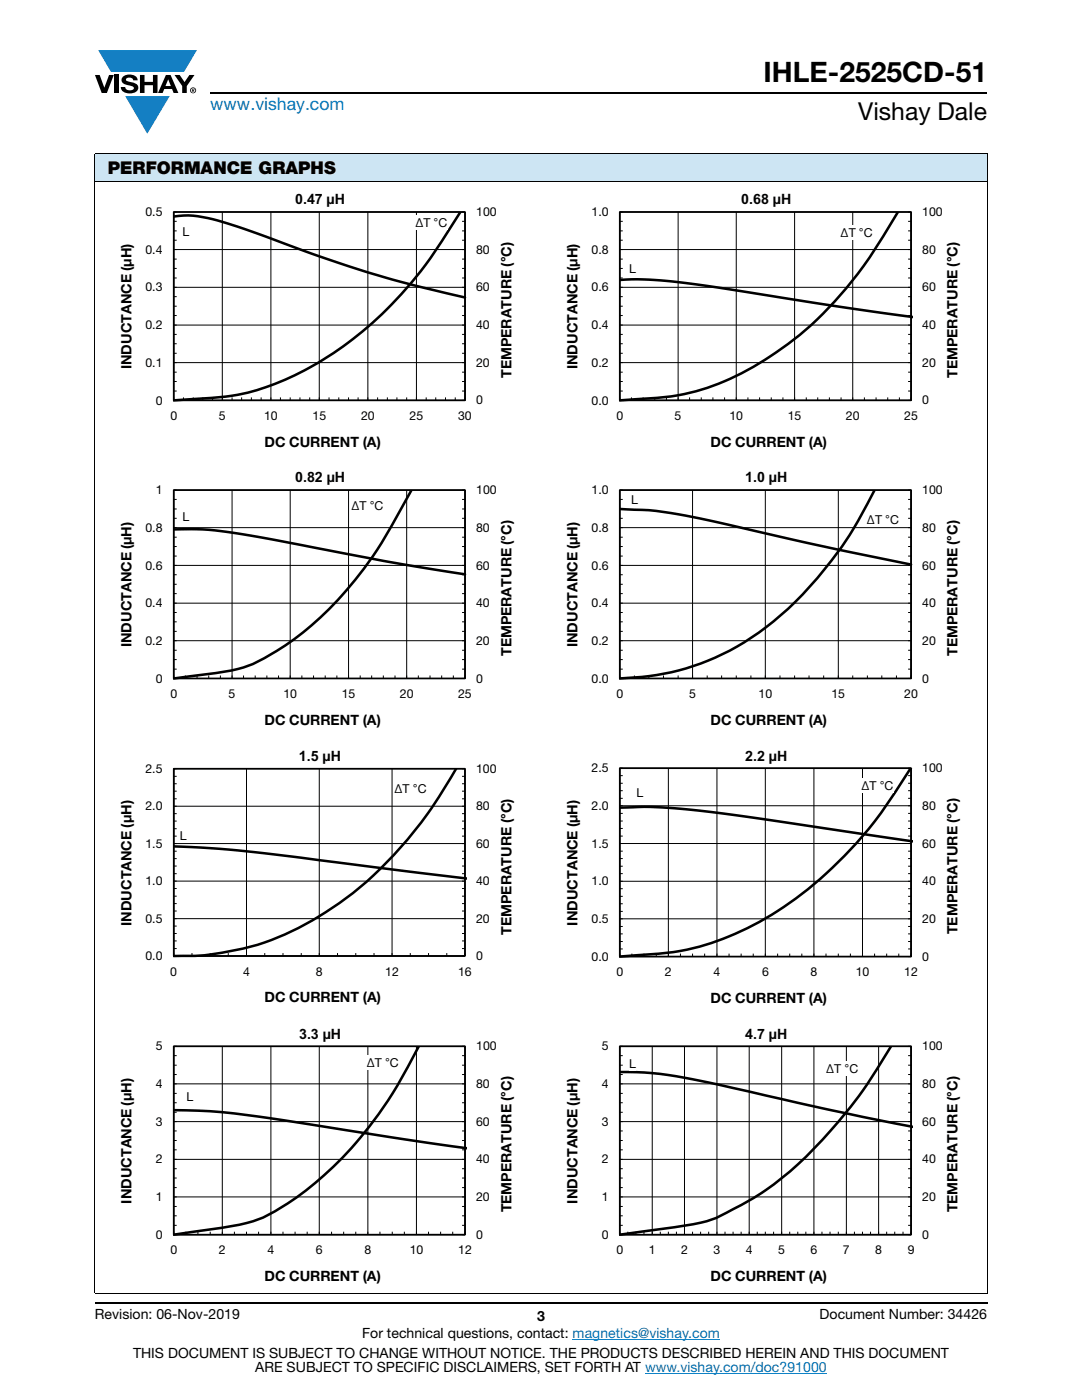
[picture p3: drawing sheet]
<svg xmlns="http://www.w3.org/2000/svg" width="216mm" height="279mm" viewBox="0 0 216 279" stroke-linecap="round" stroke-linejoin="round" font-family="sans-serif">
<g fill="#147fc3">
<path d="M19.6 10h19.7l-2.6 4.3h-1.1h-13.5z"/>
<path d="M25 19.2h8.9l-4.5 7.5z"/>
</g>
<g fill="#000">
<path d="M18.9 15h1l.9 2.5 1-2.5h.9l-1.4 3.6h-1zM22.9 15h.9v3.6h-.9zM24.6 15.3a2.1 2.1 0 0 1 2.8 .3l.1 .4h-.9a.79 .79 0 0 0-.7-.5 .79 .79 0 0 0-.8 .4l.3 .3 1 .2a1.08 1.08 0 0 1 1.2 1 1.08 1.08 0 0 1-1.1 1.2 1.73 1.73 0 0 1-2.4-1.2h.9a.96 .96 0 0 0 .8 .6 .96 .96 0 0 0 .9-.4 1.31 1.31 0 0 0-1.2-.6 1.03 1.03 0 0 1-1.1-.6 1.03 1.03 0 0 1 .2-1.1zM27.9 15h.9v1.3h1.7v-1.3h.9v3.6h-.9v-1.6h-1.7v1.6h-.9zM34.8 15h1.1l.9 1.4 1-1.4h1l-1.5 2.2v1.4h-.9v-1.4z"/>
<path d="M33.6 15.9l.5 1.3h-1.1zM33.1 15l-1.6 3.6h1l.3-.8h1.5l.3 .8h1l-1.6-3.6z"/>
<path d="M38.4 17.8h.2v.2h-.2zM38.3 17.7v.7h.1v-.3l.4 .3-.2-.3 .2-.2-.1-.2z"/>
<path d="M38.1 18a.46 .46 0 0 1 .9 0 .46 .46 0 0 1-.9 0zM37.9 18a.6 .6 0 0 0 1.2 0 .6 .6 0 0 0-1.2 0z"/>
</g>
<path d="M42 18.6h155M18.9 260h178.1" fill="none" stroke="#000" stroke-width=".36"/>
<path d="M114.3 267.3h29.3M128.7 274h36.3" fill="none" stroke="#067ec4" stroke-width=".2"/>
<path d="M18.9 30.7h178.1v5.5h-178.1z" fill="#cde5f3"/>
<path d="M18.9 30.7h178.1M18.9 36.2h178.1M18.9 30.8v227.3M197 30.8v227.3M18.9 258.2h178.1" fill="none" stroke="#000" stroke-width=".2"/>
<path d="M23.9 38.4h79.2v51.3h-79.2z" fill="#fff"/>
<g fill="none" stroke="#000" stroke-width=".2">
<path d="M34.7 42.3h58.1v37.6h-58.1zM34.7 59.2h.6M34.7 55.5h.6M34.7 53.6h.6M34.7 51.7h.6M34.7 47.9h.6M34.7 46.1h.6M34.7 44.2h.6M44.4 42.3v37.6M54.1 42.3v37.6M63.7 42.3v37.6M73.4 42.3v37.6"/>
<path d="M83.1 42.3v37.6M92.2 59.2h.6M92.2 55.5h.6M92.2 53.6h.6M92.2 51.7h.6M92.2 47.9h.6M92.2 46.1h.6M92.2 44.2h.6M92.8 57.3h-58.1M92.8 49.8h-58.1M34.7 64.9h58.1M34.7 78h.6"/>
<path d="M34.7 76.1h.6M34.7 74.3h.6M34.7 70.5h.6M34.7 68.6h.6M34.7 66.7h.6M34.7 63h.6M34.7 61.1h.6M36.6 79.3v.6M38.6 79.3v.6M40.5 79.3v.6M42.4 79.3v.6M46.3 79.3v.6"/>
<path d="M48.2 79.3v.6M50.2 79.3v.6M52.1 79.3v.6M56 79.3v.6M57.9 79.3v.6M59.9 79.3v.6M61.8 79.3v.6M65.7 79.3v.6M67.6 79.3v.6M69.5 79.3v.6M71.5 79.3v.6M75.3 79.3v.6"/>
<path d="M77.3 79.3v.6M79.2 79.3v.6M81.1 79.3v.6M85 79.3v.6M86.9 79.3v.6M88.9 79.3v.6M90.8 79.3v.6M92.2 78h.6M92.2 76.1h.6M92.2 74.3h.6M92.2 70.5h.6M92.2 68.6h.6"/>
<path d="M92.2 66.7h.6M92.2 63h.6M92.2 61.1h.6M92.8 72.4h-58.1"/>
</g>
<path d="M34.7 42.3h58.1v37.6h-58.1z" fill="none" stroke="#000" stroke-width=".34"/>
<path d="M34.7 43.2a23.9 23.9 0 0 1 11.2 1.6l5.8 1.9 11.3 4.2 10 3.3 9.7 2.8 10.1 2.4M91.9 42.3a99.2 99.2 0 0 1-12.6 17.3 64.9 64.9 0 0 1-29.4 18.6 74.2 74.2 0 0 1-14.2 1.6l-1 .1" fill="none" stroke="#000" stroke-width=".51"/>
<g fill="#fff">
<path d="M36.4 44.8h1.4v2.9h-1.4z"/>
<path d="M82.9 43h6.5v2.9h-6.5z"/>
<path d="M112.9 38.4h79.2v51.3h-79.2z"/>
</g>
<g fill="none" stroke="#000" stroke-width=".2">
<path d="M123.7 42.3h58.1v37.6h-58.1zM123.7 59.2h.6M123.7 55.5h.6M123.7 53.6h.6M123.7 51.7h.6M123.7 47.9h.6M123.7 46.1h.6M123.7 44.2h.6M135.3 42.3v37.6M146.9 42.3v37.6M158.6 42.3v37.6M170.2 42.3v37.6"/>
<path d="M181.2 59.2h.6M181.2 55.5h.6M181.2 53.6h.6M181.2 51.7h.6M181.2 47.9h.6M181.2 46.1h.6M181.2 44.2h.6M181.8 57.3h-58.1M181.8 49.8h-58.1M123.7 64.9h58.1M123.7 78h.6M123.7 76.1h.6"/>
<path d="M123.7 74.3h.6M123.7 70.5h.6M123.7 68.6h.6M123.7 66.7h.6M123.7 63h.6M123.7 61.1h.6M126 79.3v.6M128.3 79.3v.6M130.7 79.3v.6M133 79.3v.6M135.3 79.3v.6M137.6 79.3v.6"/>
<path d="M139.9 79.3v.6M142.3 79.3v.6M144.6 79.3v.6M149.2 79.3v.6M151.6 79.3v.6M153.9 79.3v.6M156.2 79.3v.6M160.9 79.3v.6M163.2 79.3v.6M165.5 79.3v.6M167.8 79.3v.6M172.5 79.3v.6"/>
<path d="M174.8 79.3v.6M177.1 79.3v.6M179.5 79.3v.6M181.2 78h.6M181.2 76.1h.6M181.2 74.3h.6M181.2 70.5h.6M181.2 68.6h.6M181.2 66.7h.6M181.2 63h.6M181.2 61.1h.6M181.8 72.4h-58.1"/>
</g>
<path d="M123.7 42.3h58.1v37.6h-58.1z" fill="none" stroke="#000" stroke-width=".34"/>
<path d="M123.7 55.9l5.5-.1 7.9 .7 30.7 4.8 14.4 2M179.2 42.3a95.4 95.4 0 0 1-13.1 18.3 63.3 63.3 0 0 1-26.1 17.2 53.4 53.4 0 0 1-14.2 1.9l-2.1 .2" fill="none" stroke="#000" stroke-width=".51"/>
<g fill="#fff">
<path d="M125.6 52.1h1.3v2.9h-1.3z"/>
<path d="M167.7 44.9h6.6v2.9h-6.6z"/>
<path d="M23.9 93.9h79.2v51.3h-79.2z"/>
</g>
<g fill="none" stroke="#000" stroke-width=".2">
<path d="M34.7 97.8h58.1v37.6h-58.1zM34.7 99.7h.6M46.3 97.8v37.6M57.9 97.8v37.6M69.5 97.8v37.6M81.1 97.8v37.6M92.2 99.7h.6M34.7 118.5h.6M34.7 116.6h.6M34.7 114.7h.6M34.7 111h.6M34.7 109.1h.6"/>
<path d="M34.7 107.2h.6M34.7 103.4h.6M34.7 101.6h.6M92.2 118.5h.6M92.2 116.6h.6M92.2 114.7h.6M92.2 111h.6M92.2 109.1h.6M92.2 107.2h.6M92.2 103.4h.6M92.2 101.6h.6M92.8 112.8h-58.1"/>
<path d="M92.8 105.3h-58.1M34.7 133.5h.6M34.7 131.6h.6M34.7 129.8h.6M34.7 126h.6M34.7 124.1h.6M34.7 122.2h.6M37 134.8v.6M39.3 134.8v.6M41.6 134.8v.6M44 134.8v.6M48.6 134.8v.6"/>
<path d="M50.9 134.8v.6M53.2 134.8v.6M55.6 134.8v.6M60.2 134.8v.6M62.6 134.8v.6M64.9 134.8v.6M67.2 134.8v.6M71.9 134.8v.6M74.2 134.8v.6M76.5 134.8v.6M78.8 134.8v.6M83.5 134.8v.6"/>
<path d="M85.8 134.8v.6M88.1 134.8v.6M90.5 134.8v.6M92.2 133.5h.6M92.2 131.6h.6M92.2 129.8h.6M92.2 126h.6M92.2 124.1h.6M92.2 122.2h.6M92.8 127.9h-58.1M92.8 120.4h-58.1"/>
</g>
<path d="M34.7 97.8h58.1v37.6h-58.1z" fill="none" stroke="#000" stroke-width=".34"/>
<path d="M82.1 97.8a111.9 111.9 0 0 1-11.3 18 58.7 58.7 0 0 1-20.6 16.8 55.3 55.3 0 0 1-13.1 2.5l-2.4 .3M34.7 105.7l1.8-.1a87 87 0 0 1 18.2 2.1l22.3 4.3 15.8 2.6" fill="none" stroke="#000" stroke-width=".51"/>
<g fill="#fff">
<path d="M36.4 101.7h1.4v2.9h-1.4z"/>
<path d="M70.1 99.4h6.6v2.9h-6.6z"/>
<path d="M112.9 93.9h79.2v51.3h-79.2z"/>
</g>
<g fill="none" stroke="#000" stroke-width=".2">
<path d="M123.7 97.8h58.1v37.6h-58.1zM123.7 99.7h.6M138.2 97.8v37.6M152.7 97.8v37.6M167.3 97.8v37.6M181.2 99.7h.6M123.7 118.5h.6M123.7 116.6h.6M123.7 114.7h.6M123.7 111h.6M123.7 109.1h.6M123.7 107.2h.6"/>
<path d="M123.7 103.4h.6M123.7 101.6h.6M181.2 118.5h.6M181.2 116.6h.6M181.2 114.7h.6M181.2 111h.6M181.2 109.1h.6M181.2 107.2h.6M181.2 103.4h.6M181.2 101.6h.6M181.8 112.8h-58.1M181.8 105.3h-58.1"/>
<path d="M123.7 133.5h.6M123.7 131.6h.6M123.7 129.8h.6M123.7 126h.6M123.7 124.1h.6M123.7 122.2h.6M126.6 134.8v.6M129.5 134.8v.6M132.4 134.8v.6M135.3 134.8v.6M141.1 134.8v.6M144 134.8v.6"/>
<path d="M146.9 134.8v.6M149.8 134.8v.6M155.6 134.8v.6M158.6 134.8v.6M161.4 134.8v.6M164.4 134.8v.6M170.2 134.8v.6M173.1 134.8v.6M176 134.8v.6M178.9 134.8v.6M181.2 133.5h.6M181.2 131.6h.6"/>
<path d="M181.2 129.8h.6M181.2 126h.6M181.2 124.1h.6M181.2 122.2h.6M181.8 127.9h-58.1M181.8 120.4h-58.1"/>
</g>
<path d="M123.7 97.8h58.1v37.6h-58.1z" fill="none" stroke="#000" stroke-width=".34"/>
<path d="M174.5 97.8a76.7 76.7 0 0 1-23.1 28.4 48.4 48.4 0 0 1-27.7 9.2M123.7 101.6l1.4 .1a86.1 86.1 0 0 1 18.9 2.7l17.9 4.1 19.9 4.2" fill="none" stroke="#000" stroke-width=".51"/>
<g fill="#fff">
<path d="M125.9 98.2h1.4v2.9h-1.4z"/>
<path d="M173 102.3h6.5v2.9h-6.5z"/>
<path d="M23.9 149.5h79.2v51.1h-79.2z"/>
</g>
<g fill="none" stroke="#000" stroke-width=".2">
<path d="M34.7 153.4h58.1v37.4h-58.1zM34.7 159.4h.6M34.7 157.9h.6M34.7 156.4h.6M34.7 154.9h.6M49.2 153.4v37.4M63.7 153.4v37.4M78.2 153.4v37.4M92.2 159.4h.6M92.2 157.9h.6M92.2 156.4h.6M92.2 154.9h.6"/>
<path d="M34.7 178.9h.6M34.7 177.3h.6M34.7 174.4h.6M34.7 172.8h.6M34.7 171.4h.6M34.7 169.9h.6M34.7 166.9h.6M34.7 165.4h.6M34.7 163.9h.6M34.7 162.4h.6M92.2 178.9h.6M92.2 177.3h.6"/>
<path d="M92.2 174.4h.6M92.2 172.8h.6M92.2 171.4h.6M92.2 169.9h.6M92.2 166.9h.6M92.2 165.4h.6M92.2 163.9h.6M92.2 162.4h.6M92.8 175.8h-58.1M92.8 168.4h-58.1M92.8 160.9h-58.1M34.7 189.3h.6"/>
<path d="M34.7 187.8h.6M34.7 186.3h.6M34.7 184.8h.6M34.7 181.8h.6M34.7 180.3h.6M38.3 190.2v.6M41.9 190.2v.6M45.5 190.2v.6M52.8 190.2v.6M56.5 190.2v.6M60.1 190.2v.6M67.3 190.2v.6"/>
<path d="M71 190.2v.6M74.6 190.2v.6M81.9 190.2v.6M85.5 190.2v.6M89.2 190.2v.6M92.2 189.3h.6M92.2 187.8h.6M92.2 186.3h.6M92.2 184.8h.6M92.2 181.8h.6M92.2 180.3h.6M92.8 183.3h-58.1"/>
</g>
<path d="M34.7 153.4h58.1v37.4h-58.1z" fill="none" stroke="#000" stroke-width=".34"/>
<path d="M91.1 153.4a81.3 81.3 0 0 1-23.8 27.1 52.1 52.1 0 0 1-29.6 10.3h-3M34.7 168.9l8.4 .5 7.9 .7 42.1 5.2" fill="none" stroke="#000" stroke-width=".5"/>
<g fill="#fff">
<path d="M35.9 165.3h1.4v3h-1.4z"/>
<path d="M78.7 156h6.6v2.9h-6.6z"/>
<path d="M112.9 149.4h79.2v51.3h-79.2z"/>
</g>
<g fill="none" stroke="#000" stroke-width=".2">
<path d="M123.7 153.3h58.1v37.6h-58.1zM123.7 159.3h.6M123.7 157.8h.6M123.7 156.3h.6M123.7 154.8h.6M133.4 153.3v37.6M143.1 153.3v37.6M152.7 153.3v37.6M162.4 153.3v37.6M172.1 153.3v37.6M181.2 159.3h.6M181.2 157.8h.6"/>
<path d="M181.2 156.3h.6M181.2 154.8h.6M123.7 178.9h.6M123.7 177.4h.6M123.7 174.4h.6M123.7 172.9h.6M123.7 171.3h.6M123.7 169.9h.6M123.7 166.9h.6M123.7 165.3h.6M123.7 163.9h.6M123.7 162.3h.6"/>
<path d="M181.2 178.9h.6M181.2 177.4h.6M181.2 174.4h.6M181.2 172.9h.6M181.2 171.3h.6M181.2 169.9h.6M181.2 166.9h.6M181.2 165.3h.6M181.2 163.9h.6M181.2 162.3h.6M181.8 175.9h-58.1M181.8 168.3h-58.1"/>
<path d="M181.8 160.8h-58.1M123.7 189.4h.6M123.7 187.9h.6M123.7 186.4h.6M123.7 184.9h.6M123.7 181.9h.6M123.7 180.4h.6M126.1 190.3v.6M128.5 190.3v.6M131 190.3v.6M135.8 190.3v.6M138.2 190.3v.6"/>
<path d="M140.6 190.3v.6M145.5 190.3v.6M147.9 190.3v.6M150.3 190.3v.6M155.2 190.3v.6M157.6 190.3v.6M160 190.3v.6M164.8 190.3v.6M167.3 190.3v.6M169.7 190.3v.6M174.5 190.3v.6M176.9 190.3v.6"/>
<path d="M179.3 190.3v.6M181.2 189.4h.6M181.2 187.9h.6M181.2 186.4h.6M181.2 184.9h.6M181.2 181.9h.6M181.2 180.4h.6M181.8 183.4h-58.1"/>
</g>
<path d="M123.7 153.3h58.1v37.6h-58.1z" fill="none" stroke="#000" stroke-width=".34"/>
<path d="M181.8 153.3a90.4 90.4 0 0 1-13.7 17.9 64.3 64.3 0 0 1-30.2 18.1 91.3 91.3 0 0 1-14.2 1.6M123.7 161.2l7.2-.1 9.7 .8 10.7 1.4 30.9 4.6" fill="none" stroke="#000" stroke-width=".51"/>
<g fill="#fff">
<path d="M127 156.6h1.4v2.9h-1.4z"/>
<path d="M171.9 155.3h6.5v2.9h-6.5z"/>
<path d="M23.9 204.9h79.2v51.3h-79.2z"/>
</g>
<g fill="none" stroke="#000" stroke-width=".2">
<path d="M34.7 208.8h58.1v37.6h-58.1zM34.7 218.2h.6M34.7 214.4h.6M34.7 212.6h.6M34.7 210.7h.6M44.4 208.8v37.6M54.1 208.8v37.6M63.7 208.8v37.6M73.4 208.8v37.6M83.1 208.8v37.6M92.2 218.2h.6M92.2 214.4h.6"/>
<path d="M92.2 212.6h.6M92.2 210.7h.6M92.8 216.3h-58.1M34.7 237h.6M34.7 235.1h.6M34.7 233.2h.6M34.7 229.5h.6M34.7 227.6h.6M34.7 225.7h.6M34.7 222h.6M34.7 220.1h.6M92.2 237h.6"/>
<path d="M92.2 235.1h.6M92.2 233.2h.6M92.2 229.5h.6M92.2 227.6h.6M92.2 225.7h.6M92.2 222h.6M92.2 220.1h.6M92.8 238.9h-58.1M92.8 231.4h-58.1M92.8 223.8h-58.1M34.7 244.5h.6M34.7 242.6h.6"/>
<path d="M34.7 240.8h.6M37.1 245.8v.6M39.5 245.8v.6M41.9 245.8v.6M46.8 245.8v.6M49.2 245.8v.6M51.6 245.8v.6M56.5 245.8v.6M58.9 245.8v.6M61.3 245.8v.6M66.2 245.8v.6M68.6 245.8v.6"/>
<path d="M71 245.8v.6M75.8 245.8v.6M78.3 245.8v.6M80.7 245.8v.6M85.5 245.8v.6M87.9 245.8v.6M90.3 245.8v.6M92.2 244.5h.6M92.2 242.6h.6M92.2 240.8h.6"/>
</g>
<path d="M34.7 208.8h58.1v37.6h-58.1z" fill="none" stroke="#000" stroke-width=".34"/>
<path d="M83.6 208.8a84.7 84.7 0 0 1-16.9 23.9 55.2 55.2 0 0 1-14.5 10.4 61.6 61.6 0 0 1-13.7 2.7l-3.8 .6M34.7 221.6h.7a169.9 169.9 0 0 1 26.9 2.9l18 2.8 12.9 1.9" fill="none" stroke="#000" stroke-width=".51"/>
<g fill="#fff">
<path d="M37.2 217.4h1.4v2.9h-1.4z"/>
<path d="M73.2 210.5h6.5v2.9h-6.5z"/>
<path d="M112.9 204.9h79.2v51.3h-79.2z"/>
</g>
<g fill="none" stroke="#000" stroke-width=".2">
<path d="M123.7 208.8h58.1v37.6h-58.1zM123.7 218.2h.6M123.7 214.4h.6M123.7 212.6h.6M123.7 210.7h.6M130.1 208.8v37.6M136.6 208.8v37.6M143.1 208.8v37.6M149.5 208.8v37.6M156 208.8v37.6M162.4 208.8v37.6M168.9 208.8v37.6"/>
<path d="M175.3 208.8v37.6M181.2 218.2h.6M181.2 214.4h.6M181.2 212.6h.6M181.2 210.7h.6M181.8 216.3h-58.1M123.7 237h.6M123.7 235.1h.6M123.7 233.2h.6M123.7 229.5h.6M123.7 227.6h.6M123.7 225.7h.6"/>
<path d="M123.7 222h.6M123.7 220.1h.6M181.2 237h.6M181.2 235.1h.6M181.2 233.2h.6M181.2 229.5h.6M181.2 227.6h.6M181.2 225.7h.6M181.2 222h.6M181.2 220.1h.6M181.8 238.9h-58.1M181.8 231.4h-58.1"/>
<path d="M181.8 223.8h-58.1M123.7 244.5h.6M123.7 242.6h.6M123.7 240.8h.6M125.3 245.8v.6M126.9 245.8v.6M128.5 245.8v.6M131.8 245.8v.6M133.4 245.8v.6M135 245.8v.6M138.2 245.8v.6M139.8 245.8v.6"/>
<path d="M141.4 245.8v.6M144.7 245.8v.6M146.3 245.8v.6M147.9 245.8v.6M151.1 245.8v.6M152.7 245.8v.6M154.4 245.8v.6M157.6 245.8v.6M159.2 245.8v.6M160.8 245.8v.6M164 245.8v.6M165.6 245.8v.6"/>
<path d="M167.3 245.8v.6M168.9 245.8v.6M170.5 245.8v.6M172.1 245.8v.6M173.7 245.8v.6M175.3 245.8v.6M176.9 245.8v.6M178.5 245.8v.6M180.2 245.8v.6M181.2 244.5h.6M181.2 242.6h.6M181.2 240.8h.6"/>
</g>
<path d="M123.7 208.8h58.1v37.6h-58.1z" fill="none" stroke="#000" stroke-width=".34"/>
<path d="M123.7 213.9a84.5 84.5 0 0 1 21.5 3l19.9 4.5 17.1 3.5M177.8 208.8a96.3 96.3 0 0 1-22.9 27.2 64.2 64.2 0 0 1-13.1 7.5 112.5 112.5 0 0 1-15.5 2.5l-2.6 .4" fill="none" stroke="#000" stroke-width=".51"/>
<g fill="#fff">
<path d="M125.6 210.7h1.3v2.9h-1.3z"/>
<path d="M164.9 211.8h6.5v2.9h-6.5z"/>
</g>
<text font-size="5.6" x="152.3" y="16.4">IHLE-2525CD-51</text>
<text font-size="4.9" x="171.3" y="24">Vishay Dale</text>
<text font-size="3.5" fill="#067ec4" x="42" y="21.9">www.vishay.com</text>
<text font-size="3.5" x="21.5" y="34.8">PERFORMANCE GRAPHS</text>
<g font-size="2.8">
<text x="58.9" y="40.8">0.47 µH</text>
<text x="147.9" y="40.8">0.68 µH</text>
<text x="26.2" y="73.7" transform="rotate(-90 26.2 73.7)">INDUCTANCE (μH)</text>
<text x="102.1" y="75.4" transform="rotate(-90 102.1 75.4)">TEMPERATURE (°C)</text>
<text x="115.2" y="73.7" transform="rotate(-90 115.2 73.7)">INDUCTANCE (μH)</text>
<text x="191.1" y="75.4" transform="rotate(-90 191.1 75.4)">TEMPERATURE (°C)</text>
<text x="52.8" y="89.1">DC CURRENT (A)</text>
<text x="141.8" y="89.1">DC CURRENT (A)</text>
<text x="58.9" y="96.3">0.82 µH</text>
<text x="148.7" y="96.3">1.0 µH</text>
<text x="26.2" y="129.2" transform="rotate(-90 26.2 129.2)">INDUCTANCE (μH)</text>
<text x="102.1" y="130.9" transform="rotate(-90 102.1 130.9)">TEMPERATURE (°C)</text>
<text x="115.2" y="129.2" transform="rotate(-90 115.2 129.2)">INDUCTANCE (μH)</text>
<text x="191.1" y="130.9" transform="rotate(-90 191.1 130.9)">TEMPERATURE (°C)</text>
<text x="52.8" y="144.6">DC CURRENT (A)</text>
<text x="141.8" y="144.6">DC CURRENT (A)</text>
<text x="59.6" y="151.9">1.5 µH</text>
<text x="148.7" y="151.8">2.2 µH</text>
<text x="26.2" y="184.8" transform="rotate(-90 26.2 184.8)">INDUCTANCE (μH)</text>
<text x="115.2" y="184.7" transform="rotate(-90 115.2 184.7)">INDUCTANCE (μH)</text>
<text x="102.1" y="186.6" transform="rotate(-90 102.1 186.6)">TEMPERATURE (°C)</text>
<text x="191.1" y="186.5" transform="rotate(-90 191.1 186.5)">TEMPERATURE (°C)</text>
<text x="52.8" y="200">DC CURRENT (A)</text>
<text x="141.8" y="200.1">DC CURRENT (A)</text>
<text x="59.7" y="207.3">3.3 µH</text>
<text x="148.7" y="207.3">4.7 µH</text>
<text x="26.2" y="240.2" transform="rotate(-90 26.2 240.2)">INDUCTANCE (μH)</text>
<text x="102.1" y="242" transform="rotate(-90 102.1 242)">TEMPERATURE (°C)</text>
<text x="115.2" y="240.2" transform="rotate(-90 115.2 240.2)">INDUCTANCE (μH)</text>
<text x="191.1" y="242" transform="rotate(-90 191.1 242)">TEMPERATURE (°C)</text>
<text x="52.8" y="255.6">DC CURRENT (A)</text>
<text x="141.8" y="255.6">DC CURRENT (A)</text>
<text x="18.9" y="263.3">Revision: 06-Nov-2019</text>
<text x="107.2" y="263.6">3</text>
<text x="163.6" y="263.3">Document Number: 34426</text>
<text x="72.3" y="267.1">For technical questions, contact: magnetics@vishay.com</text>
<text x="26.5" y="271">THIS DOCUMENT IS SUBJECT TO CHANGE WITHOUT NOTICE. THE PRODUCTS DESCRIBED HEREIN AND THIS DOCUMENT</text>
<text x="50.9" y="273.8">ARE SUBJECT TO SPECIFIC DISCLAIMERS, SET FORTH AT www.vishay.com/doc?91000</text>
</g>
<g font-size="2.5">
<text x="29" y="43.1">0.5</text>
<text x="36.4" y="47.1">L</text>
<text x="82.9" y="45.4">ΔT °C</text>
<text x="95" y="43.1">100</text>
<text x="118" y="43.1">1.0</text>
<text x="167.7" y="47.2">ΔT</text>
<text x="171.4" y="47.2">°C</text>
<text x="184" y="43.1">100</text>
<text x="29" y="50.7">0.4</text>
<text x="95" y="50.7">80</text>
<text x="118" y="50.7">0.8</text>
<text x="184" y="50.7">80</text>
<text x="29" y="58.2">0.3</text>
<text x="95" y="58.2">60</text>
<text x="118" y="58.2">0.6</text>
<text x="125.6" y="54.5">L</text>
<text x="184" y="58.2">60</text>
<text x="29" y="65.7">0.2</text>
<text x="95" y="65.7">40</text>
<text x="118" y="65.7">0.4</text>
<text x="184" y="65.7">40</text>
<text x="29" y="73.2">0.1</text>
<text x="95" y="73.2">20</text>
<text x="118" y="73.2">0.2</text>
<text x="184" y="73.2">20</text>
<text x="31.1" y="80.7">0</text>
<text x="34" y="83.8">0</text>
<text x="43.7" y="83.8">5</text>
<text x="52.7" y="83.8">10</text>
<text x="62.4" y="83.8">15</text>
<text x="72.1" y="83.8">20</text>
<text x="81.7" y="83.8">25</text>
<text x="91.4" y="83.8">30</text>
<text x="95" y="80.7">0</text>
<text x="118" y="80.7">0.0</text>
<text x="123" y="83.8">0</text>
<text x="134.6" y="83.8">5</text>
<text x="145.6" y="83.8">10</text>
<text x="157.2" y="83.8">15</text>
<text x="168.8" y="83.8">20</text>
<text x="180.4" y="83.8">25</text>
<text x="184" y="80.7">0</text>
<text x="31.1" y="98.6">1</text>
<text x="70.1" y="101.7">ΔT °C</text>
<text x="95" y="98.6">100</text>
<text x="118" y="98.6">1.0</text>
<text x="125.9" y="100.6">L</text>
<text x="184" y="98.6">100</text>
<text x="29" y="106.2">0.8</text>
<text x="36.4" y="104">L</text>
<text x="95" y="106.2">80</text>
<text x="118" y="106.2">0.8</text>
<text x="173" y="104.6">ΔT °C</text>
<text x="184" y="106.2">80</text>
<text x="29" y="113.7">0.6</text>
<text x="95" y="113.7">60</text>
<text x="118" y="113.7">0.6</text>
<text x="184" y="113.7">60</text>
<text x="29" y="121.2">0.4</text>
<text x="95" y="121.2">40</text>
<text x="118" y="121.2">0.4</text>
<text x="184" y="121.2">40</text>
<text x="29" y="128.7">0.2</text>
<text x="95" y="128.7">20</text>
<text x="118" y="128.7">0.2</text>
<text x="184" y="128.7">20</text>
<text x="31.1" y="136.2">0</text>
<text x="95" y="136.2">0</text>
<text x="118" y="136.2">0.0</text>
<text x="184" y="136.2">0</text>
<text x="34" y="139.3">0</text>
<text x="45.6" y="139.3">5</text>
<text x="56.6" y="139.3">10</text>
<text x="68.2" y="139.3">15</text>
<text x="79.8" y="139.3">20</text>
<text x="91.4" y="139.3">25</text>
<text x="123" y="139.3">0</text>
<text x="137.5" y="139.3">5</text>
<text x="151.4" y="139.3">10</text>
<text x="165.9" y="139.3">15</text>
<text x="180.4" y="139.3">20</text>
<text x="29" y="154.3">2.5</text>
<text x="95" y="154.3">100</text>
<text x="118" y="154.1">2.5</text>
<text x="184" y="154.1">100</text>
<text x="29" y="161.7">2.0</text>
<text x="78.7" y="158.3">ΔT °C</text>
<text x="95" y="161.7">80</text>
<text x="118" y="161.7">2.0</text>
<text x="127" y="159">L</text>
<text x="171.9" y="157.7">ΔT °C</text>
<text x="184" y="161.7">80</text>
<text x="35.9" y="167.7">L</text>
<text x="29" y="169.2">1.5</text>
<text x="95" y="169.2">60</text>
<text x="118" y="169.2">1.5</text>
<text x="184" y="169.2">60</text>
<text x="29" y="176.7">1.0</text>
<text x="95" y="176.7">40</text>
<text x="118" y="176.7">1.0</text>
<text x="184" y="176.7">40</text>
<text x="29" y="184.2">0.5</text>
<text x="95" y="184.1">20</text>
<text x="118" y="184.2">0.5</text>
<text x="184" y="184.2">20</text>
<text x="29" y="191.6">0.0</text>
<text x="95" y="191.6">0</text>
<text x="118" y="191.7">0.0</text>
<text x="184" y="191.7">0</text>
<text x="34" y="194.7">0</text>
<text x="48.5" y="194.7">4</text>
<text x="63" y="194.7">8</text>
<text x="76.9" y="194.7">12</text>
<text x="91.4" y="194.7">16</text>
<text x="123" y="194.8">0</text>
<text x="132.7" y="194.8">2</text>
<text x="142.4" y="194.8">4</text>
<text x="152.1" y="194.8">6</text>
<text x="161.7" y="194.8">8</text>
<text x="170.7" y="194.8">10</text>
<text x="180.4" y="194.8">12</text>
<text x="31.1" y="209.6">5</text>
<text x="95" y="209.6">100</text>
<text x="120.1" y="209.6">5</text>
<text x="184" y="209.6">100</text>
<text x="73.2" y="212.9">ΔT °C</text>
<text x="125.6" y="213.1">L</text>
<text x="164.9" y="214.2">ΔT °</text>
<text x="169.5" y="214.2">C</text>
<text x="31.1" y="217.2">4</text>
<text x="37.2" y="219.7">L</text>
<text x="95" y="217.2">80</text>
<text x="120.1" y="217.2">4</text>
<text x="184" y="217.2">80</text>
<text x="31.1" y="224.7">3</text>
<text x="95" y="224.7">60</text>
<text x="120.1" y="224.7">3</text>
<text x="184" y="224.7">60</text>
<text x="31.1" y="232.2">2</text>
<text x="95" y="232.2">40</text>
<text x="120.1" y="232.2">2</text>
<text x="184" y="232.2">40</text>
<text x="31.1" y="239.7">1</text>
<text x="95" y="239.7">20</text>
<text x="120.1" y="239.7">1</text>
<text x="184" y="239.7">20</text>
<text x="31.1" y="247.2">0</text>
<text x="34" y="250.3">0</text>
<text x="43.7" y="250.3">2</text>
<text x="53.4" y="250.3">4</text>
<text x="63.1" y="250.3">6</text>
<text x="72.7" y="250.3">8</text>
<text x="81.7" y="250.3">10</text>
<text x="91.4" y="250.3">12</text>
<text x="95" y="247.2">0</text>
<text x="120.1" y="247.2">0</text>
<text x="123" y="250.3">0</text>
<text x="129.5" y="250.3">1</text>
<text x="135.9" y="250.3">2</text>
<text x="142.4" y="250.3">3</text>
<text x="148.8" y="250.3">4</text>
<text x="155.3" y="250.3">5</text>
<text x="161.7" y="250.3">6</text>
<text x="168.2" y="250.3">7</text>
<text x="174.7" y="250.3">8</text>
<text x="181.1" y="250.3">9</text>
<text x="184" y="247.2">0</text>
</g>
</svg>
